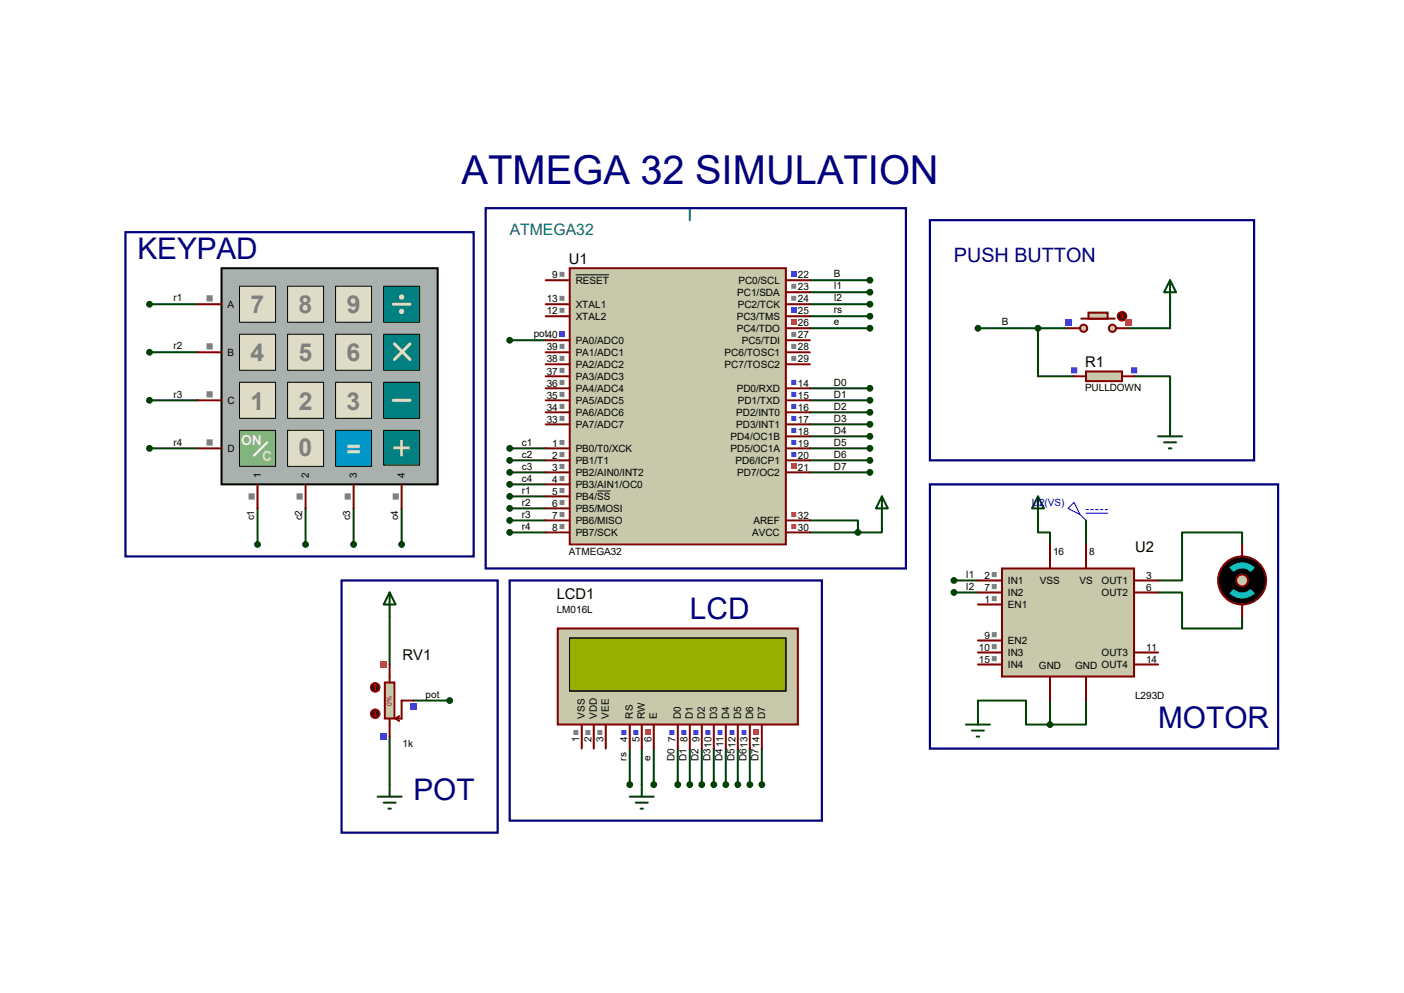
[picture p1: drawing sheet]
<svg xmlns="http://www.w3.org/2000/svg" width="297mm" height="210mm" viewBox="0 0 297 210" stroke-linecap="round" stroke-linejoin="round" font-family="sans-serif">
<g fill="none" stroke="#004000" stroke-width=".42">
<path d="M171.3 59.3h12.7M31.6 64.3h10.2M31.6 74.5h10.2M107.8 72h7.6M171.3 69.4h12.7M171.3 61.8h12.7M171.3 64.3h12.7M171.3 66.9h12.7M206.9 69.4h19M219.6 69.4v10.2h7.6M239.9 79.6h7.6v10.1M247.5 64.3v5.1h-8.9"/>
<path d="M31.6 84.7h10.2M31.6 94.8h10.2M107.8 94.8h7.6M107.8 97.4h7.6M107.8 99.9h7.6M171.3 82.1h12.7M171.3 84.7h12.7M171.3 87.2h12.7M171.3 89.7h12.7M171.3 92.3h12.7M171.3 94.8h12.7M171.3 97.4h12.7"/>
<path d="M171.3 99.9h12.7M54.5 107.5v7.6M64.6 107.5v7.6M74.8 107.5v7.6M85 107.5v7.6M107.8 102.4h7.6M107.8 105h7.6M107.8 107.5h7.6M107.8 110.1h7.6M107.8 112.6h7.6M171.3 110.1h10.2v2.5M171.3 112.6h10.2"/>
<path d="M186.6 110.1v2.5h-5.1M219.6 110.1v2.5h2.5v2.5M229.7 110.1v5M262.8 115.1v-2.5h-12.7v10.2h-5.1M82.4 130.4v10.1M201.8 122.8h5.1M201.8 125.3h5.1M245 125.3h5.1v7.6h12.7v-2.5M82.4 155.8v10.1M87.5 148.2h7.6M133.2 158.3v7.6M135.8 158.3v7.6"/>
<path d="M138.3 158.3v7.6M143.4 158.3v7.6M145.9 158.3v7.6M148.5 158.3v7.6M151 158.3v7.6M153.5 158.3v7.6M156.1 158.3v7.6M158.6 158.3v7.6M161.2 158.3v7.6M206.9 150.7v-2.5h10.1v5h5.1M222.1 148.2v5M229.7 148.2v5h-7.6"/>
</g>
<path d="M120.5 56.7h45.7v58.4h-45.7z" fill="#c8c8aa" stroke="#800000" stroke-width=".42"/>
<g fill="none" stroke="#800000" stroke-width=".42">
<path d="M115.4 59.3h5.1M166.2 59.3h5.1M115.4 66.9h5.1M115.4 64.3h5.1M115.4 72h5.1M115.4 74.5h5.1M115.4 77h5.1M115.4 79.6h5.1M166.2 66.9h5.1M166.2 64.3h5.1M166.2 61.8h5.1M166.2 69.4h5.1"/>
<path d="M166.2 72h5.1M166.2 74.5h5.1M166.2 77h5.1M115.4 94.8h5.1M115.4 97.4h5.1M115.4 99.9h5.1M115.4 82.1h5.1M115.4 84.7h5.1M115.4 87.2h5.1M115.4 89.7h5.1M166.2 94.8h5.1M166.2 97.4h5.1"/>
<path d="M166.2 99.9h5.1M166.2 82.1h5.1M166.2 84.7h5.1M166.2 87.2h5.1M166.2 89.7h5.1M166.2 92.3h5.1M115.4 102.4h5.1M115.4 105h5.1M115.4 107.5h5.1M115.4 110.1h5.1M115.4 112.6h5.1M166.2 110.1h5.1"/>
<path d="M166.2 112.6h5.1"/>
</g>
<path d="M121.8 58.1h7M126.4 103.8h2.8" fill="none" stroke="#000" stroke-width=".21"/>
<path d="M118.4 93h1v1.1h-1zM118.4 95.6h1v1h-1zM118.4 98.1h1v1.1h-1zM118.4 100.7h1v1h-1zM118.4 103.2h1v1.1h-1zM118.4 105.7h1v1.1h-1zM118.4 108.3h1v1h-1zM118.4 110.8h1v1.1h-1zM118.4 57.5h1v1h-1zM118.4 65.1h1v1.1h-1zM118.4 62.6h1v1h-1z" fill-rule="evenodd" fill="#808080"/>
<path d="M167.4 80.3h1v1.1h-1zM167.4 82.9h1v1h-1zM167.4 85.4h1v1.1h-1zM167.4 88h1v1h-1zM167.4 90.5h1v1.1h-1zM167.4 93h1v1.1h-1zM167.4 95.6h1v1h-1z" fill-rule="evenodd" fill="#4040ff"/>
<path d="M167.4 98.1h1v1.1h-1z" fill="#ff4040"/>
<path d="M167.4 57.5h1v1h-1z" fill="#4040ff"/>
<path d="M167.4 60h1v1.1h-1zM167.4 62.6h1v1h-1z" fill-rule="evenodd" fill="#808080"/>
<path d="M167.4 65.1h1v1.1h-1z" fill="#4040ff"/>
<path d="M167.4 67.6h1v1.1h-1z" fill="#ff4040"/>
<path d="M167.4 70.2h1v1h-1zM167.4 72.7h1v1.1h-1zM167.4 75.3h1v1h-1zM118.4 88h1v1h-1zM118.4 85.4h1v1.1h-1zM118.4 82.9h1v1h-1zM118.4 80.3h1v1.1h-1zM118.4 77.8h1v1.1h-1zM118.4 75.3h1v1h-1zM118.4 72.7h1v1.1h-1z" fill-rule="evenodd" fill="#808080"/>
<path d="M118.4 70.2h1v1h-1z" fill="#4040ff"/>
<path d="M167.4 108.3h1v1h-1zM167.4 110.8h1v1.1h-1z" fill-rule="evenodd" fill="#ff4040"/>
<path d="M229.7 78.6h7.7v2h-7.7z" fill="#c8c8aa" stroke="#800000" stroke-width=".42"/>
<path d="M227.2 79.6h2.5M237.4 79.6h2.5" fill="none" stroke="#800000" stroke-width=".42"/>
<path d="M226.6 77.7h1.3v1.3h-1.3zM239.3 77.7h1.3v1.3h-1.3z" fill-rule="evenodd" fill="#4040ff"/>
<g fill="#c8c8aa" stroke="#800000" stroke-width=".42">
<circle cx="235.3" cy="69.4" r=".76"/>
<circle cx="229.2" cy="69.4" r=".76"/>
</g>
<path d="M228.7 67.4h7.1" fill="none" stroke="#800000" stroke-width=".42"/>
<path d="M230.3 66.1h4v1.3h-4z" fill="#c8c8aa" stroke="#800000" stroke-width=".42"/>
<path d="M225.9 69.4h2.6M236.1 69.4h2.5" fill="none" stroke="#800000" stroke-width=".42"/>
<circle cx="237.4" cy="66.9" r="1.02" fill="#400000" stroke="#f00" stroke-width=".21"/>
<path d="M237.1 67.1l.3 .3M237.4 66.4v1M237.4 66.4l-.3 .2M237.4 66.4l.2 .2M237.6 67.1l-.2 .3" fill="none" stroke="#f00" stroke-width=".21"/>
<path d="M225.3 67.5h1.3v1.3h-1.3z" fill="#4040ff"/>
<path d="M238 67.5h1.3v1.3h-1.3z" fill="#ff4040"/>
<path d="M247.5 59.3l1.3 2.5h-2.5zM247.5 59.3v5M245 92.3h5.1M246.3 93.6h2.5M247.3 94.8h.5M247.5 89.7v2.6" fill="none" stroke="#004000" stroke-width=".42"/>
<path d="M212 120.2h27.9v22.9h-27.9z" fill="#c8c8aa" stroke="#800000" stroke-width=".42"/>
<g fill="none" stroke="#800000" stroke-width=".42">
<path d="M222.1 115.1v5.1M229.7 115.1v5.1M206.9 122.8h5.1M206.9 125.3h5.1M206.9 138h5.1M206.9 127.8h5.1M206.9 135.5h5.1M239.9 122.8h5.1M239.9 125.3h5.1M239.9 138h5.1M206.9 140.5h5.1M222.1 143.1v5.1"/>
<path d="M229.7 143.1v5.1M239.9 140.5h5.1"/>
</g>
<path d="M209.8 121h1.1v1h-1.1zM209.8 123.5h1.1v1.1h-1.1zM209.8 136.2h1.1v1.1h-1.1zM209.8 138.8h1.1v1h-1.1zM209.8 126.1h1.1v1h-1.1zM209.8 133.7h1.1v1h-1.1z" fill-rule="evenodd" fill="#808080"/>
<g fill="#004000" stroke="#004000" stroke-width=".42">
<circle cx="219.6" cy="69.4" r=".51"/>
<circle cx="206.9" cy="69.4" r=".51"/>
<circle cx="184" cy="59.3" r=".51"/>
</g>
<path d="M145.9 44v2.6" fill="none" stroke="#008080" stroke-width=".42"/>
<circle cx="262.8" cy="122.8" r="5.1" fill="#000" stroke="#800000" stroke-width=".42"/>
<circle cx="262.8" cy="122.8" r="1.27" fill="#c8c8aa" stroke="#800000" stroke-width=".42"/>
<path d="M260.1 120.1l.9 .9a2.46 2.46 0 0 0 0 3.5l-.9 1a3.9 3.9 0 0 1 0-5.4zM265.5 120.1a3.9 3.9 0 0 1 0 5.4l-1-1a2.46 2.46 0 0 0 0-3.5z" fill="#000" stroke="#000" stroke-width=".38"/>
<g fill="#00c0c0">
<path d="M260.1 120.1a3.9 3.9 0 0 1 5.4 0l-1 .9a2.46 2.46 0 0 0-3.5 0z"/>
<path d="M260.1 125.5l.9-1a2.46 2.46 0 0 0 3.5 0l1 1a3.9 3.9 0 0 1-5.4 0z"/>
</g>
<path d="M262.8 115.1v2.6M262.8 127.8v2.6" fill="none" stroke="#800000" stroke-width=".42"/>
<g fill="#004000" stroke="#004000" stroke-width=".42">
<circle cx="201.8" cy="122.8" r=".51"/>
<circle cx="201.8" cy="125.3" r=".51"/>
<circle cx="184" cy="61.8" r=".51"/>
<circle cx="184" cy="64.3" r=".51"/>
<circle cx="222.1" cy="153.2" r=".51"/>
<circle cx="184" cy="66.9" r=".51"/>
<circle cx="184" cy="69.4" r=".51"/>
<circle cx="184" cy="82.1" r=".51"/>
<circle cx="184" cy="84.7" r=".51"/>
<circle cx="184" cy="87.2" r=".51"/>
<circle cx="184" cy="89.7" r=".51"/>
<circle cx="184" cy="92.3" r=".51"/>
<circle cx="184" cy="94.8" r=".51"/>
<circle cx="184" cy="97.4" r=".51"/>
<circle cx="184" cy="99.9" r=".51"/>
</g>
<path d="M219.6 105l1.3 2.5h-2.6zM219.6 105v5.1M204.3 153.2h5.1M205.6 154.5h2.6M206.6 155.8h.5M206.9 150.7v2.5" fill="none" stroke="#004000" stroke-width=".42"/>
<path d="M225.9 107.5l1.3-1.2 1.3 2.5zM228.5 108.8l1.2 1.3M229.7 107.8h.6M229.7 108.5h4.6M230.8 107.8h.5M231.8 107.8h.5M232.8 107.8h.5M233.8 107.8h.5" fill="none" stroke="#0000c0" stroke-width=".21"/>
<path d="M118 132.9h50.8v20.3h-50.8z" fill="#c8c8aa" stroke="#800000" stroke-width=".42"/>
<path d="M120.5 135h45.7v11.1h-45.7z" fill="#324600" stroke="#000" stroke-width=".25"/>
<path d="M120.5 135h45.7v11.1h-45.7z" fill="#96af00" stroke="#000" stroke-width=".25"/>
<g fill="none" stroke="#800000" stroke-width=".42">
<path d="M123.1 153.2v5.1M125.6 153.2v5.1M128.1 153.2v5.1M133.2 153.2v5.1M135.8 153.2v5.1M138.3 153.2v5.1M143.4 153.2v5.1M145.9 153.2v5.1M148.5 153.2v5.1M151 153.2v5.1M153.5 153.2v5.1M156.1 153.2v5.1"/>
<path d="M158.6 153.2v5.1M161.2 153.2v5.1"/>
</g>
<path d="M159.4 154.4h1v1h-1z" fill="#ff4040"/>
<path d="M156.8 154.4h1.1v1h-1.1zM154.3 154.4h1.1v1h-1.1zM151.8 154.4h1v1h-1zM149.2 154.4h1.1v1h-1.1zM146.7 154.4h1v1h-1zM144.1 154.4h1.1v1h-1.1zM141.6 154.4h1.1v1h-1.1z" fill-rule="evenodd" fill="#4040ff"/>
<path d="M136.5 154.4h1.1v1h-1.1z" fill="#ff4040"/>
<path d="M134 154.4h1v1h-1zM131.4 154.4h1.1v1h-1.1z" fill-rule="evenodd" fill="#4040ff"/>
<path d="M121.3 154.4h1v1h-1zM123.8 154.4h1.1v1h-1.1zM126.4 154.4h1v1h-1z" fill-rule="evenodd" fill="#808080"/>
<g fill="#004000" stroke="#004000" stroke-width=".42">
<circle cx="133.2" cy="165.9" r=".51"/>
<circle cx="143.4" cy="165.9" r=".51"/>
<circle cx="145.9" cy="165.9" r=".51"/>
<circle cx="148.5" cy="165.9" r=".51"/>
<circle cx="151" cy="165.9" r=".51"/>
<circle cx="153.5" cy="165.9" r=".51"/>
<circle cx="156.1" cy="165.9" r=".51"/>
<circle cx="158.6" cy="165.9" r=".51"/>
<circle cx="161.2" cy="165.9" r=".51"/>
<circle cx="138.3" cy="165.9" r=".51"/>
<circle cx="107.8" cy="94.8" r=".51"/>
<circle cx="107.8" cy="97.4" r=".51"/>
<circle cx="107.8" cy="99.9" r=".51"/>
<circle cx="107.8" cy="102.4" r=".51"/>
<circle cx="107.8" cy="105" r=".51"/>
<circle cx="107.8" cy="107.5" r=".51"/>
<circle cx="107.8" cy="110.1" r=".51"/>
<circle cx="107.8" cy="112.6" r=".51"/>
</g>
<path d="M133.2 168.5h5.1M134.5 169.8h2.5M135.5 171h.5M135.8 165.9v2.6" fill="none" stroke="#004000" stroke-width=".42"/>
<path d="M102.7 44h88.9v76.2h-88.9zM196.7 46.6h68.6v50.8h-68.6zM196.7 102.4h73.7v55.9h-73.7zM107.8 122.8h66.1v50.8h-66.1z" fill="none" stroke="#000080" stroke-width=".47"/>
<path d="M46.9 56.7h45.7v45.7h-45.7z" fill="#a9b1af" stroke="#000" stroke-width=".42"/>
<path d="M50.7 60.6h7.6v7.6h-7.6z" fill="#dedcc7"/>
<path d="M50.7 60.5h7.6v7.7h-7.6z" fill="none" stroke="#000" stroke-width=".21"/>
<path d="M60.9 60.6h7.6v7.6h-7.6z" fill="#dedcc7"/>
<path d="M60.8 60.5h7.7v7.7h-7.7z" fill="none" stroke="#000" stroke-width=".21"/>
<path d="M71 60.6h7.6v7.6h-7.6z" fill="#dedcc7"/>
<path d="M71 60.5h7.6v7.7h-7.6z" fill="none" stroke="#000" stroke-width=".21"/>
<path d="M81.2 60.6h7.6v7.6h-7.6z" fill="#008080"/>
<path d="M81.2 60.5h7.6v7.7h-7.6z" fill="none" stroke="#000" stroke-width=".21"/>
<path d="M50.7 70.7h7.6v7.6h-7.6z" fill="#dedcc7"/>
<path d="M50.7 70.7h7.6v7.6h-7.6z" fill="none" stroke="#000" stroke-width=".21"/>
<path d="M60.9 70.7h7.6v7.6h-7.6z" fill="#dedcc7"/>
<path d="M60.8 70.7h7.7v7.6h-7.7z" fill="none" stroke="#000" stroke-width=".21"/>
<path d="M71 70.7h7.6v7.6h-7.6z" fill="#dedcc7"/>
<path d="M71 70.7h7.6v7.6h-7.6z" fill="none" stroke="#000" stroke-width=".21"/>
<path d="M81.2 70.7h7.6v7.6h-7.6z" fill="#008080"/>
<path d="M81.2 70.7h7.6v7.6h-7.6z" fill="none" stroke="#000" stroke-width=".21"/>
<path d="M50.7 80.9h7.6v7.6h-7.6z" fill="#dedcc7"/>
<path d="M50.7 80.9h7.6v7.6h-7.6z" fill="none" stroke="#000" stroke-width=".21"/>
<path d="M60.9 80.9h7.6v7.6h-7.6z" fill="#dedcc7"/>
<path d="M60.8 80.9h7.7v7.6h-7.7z" fill="none" stroke="#000" stroke-width=".21"/>
<path d="M71 80.9h7.6v7.6h-7.6z" fill="#dedcc7"/>
<path d="M71 80.9h7.6v7.6h-7.6z" fill="none" stroke="#000" stroke-width=".21"/>
<path d="M71 91.1h7.6v7.5h-7.6z" fill="#0197c9"/>
<path d="M71 91h7.6v7.6h-7.6z" fill="none" stroke="#000" stroke-width=".21"/>
<path d="M81.2 80.9h7.6v7.6h-7.6z" fill="#008080"/>
<path d="M81.2 80.9h7.6v7.6h-7.6z" fill="none" stroke="#000" stroke-width=".21"/>
<path d="M83.2 64.3h3.5M86.7 72.7l-3.3 3.3M83.2 84.7h3.5" fill="none" stroke="#dedcc7" stroke-width=".64"/>
<g fill="#c8c8aa" stroke="#dedcc7" stroke-width=".64">
<circle cx="85" cy="62.8" r=".25"/>
<circle cx="85" cy="65.9" r=".25"/>
</g>
<path d="M81.2 91.1h7.6v7.3h-7.6z" fill="#008080"/>
<path d="M81.2 91h7.6v7.4h-7.6z" fill="none" stroke="#000" stroke-width=".21"/>
<path d="M83.4 72.7l3.3 3.3" fill="none" stroke="#dedcc7" stroke-width=".64"/>
<path d="M50.7 91.1h7.6v7.5h-7.6z" fill="#81b57d"/>
<path d="M50.7 91h7.6v7.6h-7.6z" fill="none" stroke="#000" stroke-width=".21"/>
<path d="M56.5 93.6l-2.8 2.8" fill="none" stroke="#fafbdb" stroke-width=".47"/>
<path d="M60.9 91.1h7.6v7.5h-7.6z" fill="#dedcc7"/>
<path d="M60.8 91h7.7v7.6h-7.7z" fill="none" stroke="#000" stroke-width=".21"/>
<path d="M41.8 64.3h5.1M41.8 74.5h5.1M41.8 84.7h5.1M41.8 94.8h5.1M54.5 102.4v5.1M64.6 102.4v5.1M74.8 102.4v5.1M85 102.4v5.1" fill="none" stroke="#800000" stroke-width=".42"/>
<path d="M43.7 62.4h1.3v1.4h-1.3zM43.7 72.6h1.3v1.3h-1.3zM43.7 82.8h1.3v1.3h-1.3zM43.7 92.9h1.3v1.3h-1.3zM52.6 104.4h1.3v1.3h-1.3zM62.7 104.4h1.4v1.3h-1.4zM83.1 104.4h1.3v1.3h-1.3zM72.9 104.4h1.3v1.3h-1.3z" fill-rule="evenodd" fill="#808080"/>
<path d="M26.5 49.1h73.7v68.6h-73.7z" fill="none" stroke="#000080" stroke-width=".47"/>
<g fill="#004000" stroke="#004000" stroke-width=".42">
<circle cx="31.6" cy="64.3" r=".51"/>
<circle cx="31.6" cy="74.5" r=".51"/>
<circle cx="31.6" cy="84.7" r=".51"/>
<circle cx="31.6" cy="94.8" r=".51"/>
<circle cx="54.5" cy="115.1" r=".51"/>
<circle cx="64.6" cy="115.1" r=".51"/>
<circle cx="74.8" cy="115.1" r=".51"/>
<circle cx="85" cy="115.1" r=".51"/>
<circle cx="107.8" cy="72" r=".51"/>
</g>
<path d="M81.4 144.4h2v7.6h-2z" fill="#c8c8aa" stroke="#800000" stroke-width=".42"/>
<path d="M82.4 140.5v3.9M82.4 152v3.8M83.7 152l.8 .5M84.5 151.5l-.8 .5M87.5 148.2h-2.5v3.8h-1.3" fill="none" stroke="#800000" stroke-width=".42"/>
<circle cx="79.4" cy="145.4" r="1.02" fill="#400000" stroke="#f00" stroke-width=".21"/>
<path d="M79.4 144.9l-.3 .2M79.4 144.9l.2 .2M79.4 144.9v1" fill="none" stroke="#f00" stroke-width=".21"/>
<circle cx="79.4" cy="151" r="1.02" fill="#400000" stroke="#f00" stroke-width=".21"/>
<path d="M79.1 151.2l.3 .3M79.4 150.5v1M79.6 151.2l-.2 .3" fill="none" stroke="#f00" stroke-width=".21"/>
<path d="M80.5 155.2h1.3v1.3h-1.3z" fill="#4040ff"/>
<path d="M80.5 139.9h1.3v1.3h-1.3z" fill="#ff4040"/>
<path d="M86.9 148.8h1.3v1.3h-1.3z" fill="#4040ff"/>
<path d="M186.6 105l1.2 2.5h-2.5zM186.6 105v5.1M82.4 125.3l1.3 2.5h-2.5zM82.4 125.3v5.1M79.9 168.5h5.1M81.2 169.8h2.5M82.2 171h.5M82.4 165.9v2.6" fill="none" stroke="#004000" stroke-width=".42"/>
<g fill="#004000" stroke="#004000" stroke-width=".42">
<circle cx="95.1" cy="148.2" r=".51"/>
<circle cx="181.5" cy="112.6" r=".51"/>
</g>
<path d="M72.3 122.8h33v53.3h-33z" fill="none" stroke="#000080" stroke-width=".47"/>
<text font-size="8.4" fill="#000080" x="97.7" y="38.9">ATMEGA 32 SIMULATION</text>
<text font-size="7.4" x="82.8" y="97.4">+</text>
<g font-size="6.3" fill="#000080">
<text x="29.1" y="54.8">KEYPAD</text>
<text x="145.9" y="131">LCD</text>
<text x="245" y="153.9">MOTOR</text>
<text x="87.5" y="169.1">POT</text>
</g>
<g font-size="5.2" fill="#808080">
<text x="53" y="66.3">7</text>
<text x="63.2" y="66.3">8</text>
<text x="73.3" y="66.3">9</text>
<text x="53" y="76.5">4</text>
<text x="63.2" y="76.5">5</text>
<text x="73.3" y="76.5">6</text>
<text x="53" y="86.6">1</text>
<text x="63.2" y="86.6">2</text>
<text x="73.3" y="86.6">3</text>
<text x="63.1" y="96.4">0</text>
</g>
<text font-size="5.2" fill="#dedcc7" x="73.3" y="96.8">=</text>
<text font-size="4.2" fill="#000080" x="201.8" y="55.5">PUSH BUTTON</text>
<text font-size="3.3" fill="#008080" x="107.8" y="49.6">ATMEGA32</text>
<g font-size="3.1">
<text x="120.3" y="55.8">U1</text>
<text x="229.5" y="77.7">R1</text>
<text x="240.1" y="116.8">U2</text>
<text x="117.8" y="126.7">LCD1</text>
<text x="85.2" y="139.7">RV1</text>
</g>
<text font-size="2.9" fill="#fafbdb" x="51" y="94.1">ON</text>
<text font-size="2.9" fill="#eff2c4" x="55.5" y="97.4">C</text>
<g font-size="2.1">
<text x="116.8" y="58.9">9</text>
<text x="168.8" y="58.9">22</text>
<text x="176.4" y="58.7">B</text>
<text x="36.7" y="63.8">r1</text>
<text x="48.1" y="65.1">A</text>
<text x="115.7" y="64">13</text>
<text x="121.8" y="60">RESET</text>
<text x="121.8" y="65.1">XTAL1</text>
<text x="156" y="62.6">PC1/SDA</text>
<text x="156.1" y="65.1">PC2/TCK</text>
<text x="156.2" y="60">PC0/SCL</text>
<text x="168.8" y="61.4">23</text>
<text x="168.8" y="64">24</text>
<text x="176.4" y="61.2">I1</text>
<text x="176.4" y="63.8">I2</text>
<text x="112.9" y="71.4">pot40</text>
<text x="115.7" y="66.5">12</text>
<text x="121.8" y="67.6">XTAL2</text>
<text x="155.9" y="67.6">PC3/TMS</text>
<text x="155.9" y="70.2">PC4/TDO</text>
<text x="168.8" y="66.5">25</text>
<text x="168.8" y="69">26</text>
<text x="168.8" y="71.6">27</text>
<text x="176.4" y="66.3">rs</text>
<text x="176.4" y="68.8">e</text>
<text x="212" y="68.8">B</text>
<text x="36.7" y="73.9">r2</text>
<text x="48.1" y="75.3">B</text>
<text x="115.7" y="76.7">38</text>
<text x="115.7" y="74.1">39</text>
<text x="121.8" y="77.8">PA2/ADC2</text>
<text x="121.8" y="75.3">PA1/ADC1</text>
<text x="121.8" y="72.7">PA0/ADC0</text>
<text x="153.3" y="75.3">PC6/TOSC1</text>
<text x="153.3" y="77.8">PC7/TOSC2</text>
<text x="156.9" y="72.7">PC5/TDI</text>
<text x="168.8" y="74.1">28</text>
<text x="168.8" y="76.7">29</text>
<text x="115.7" y="81.7">36</text>
<text x="115.7" y="79.2">37</text>
<text x="121.8" y="82.9">PA4/ADC4</text>
<text x="121.8" y="80.3">PA3/ADC3</text>
<text x="155.9" y="82.9">PD0/RXD</text>
<text x="168.8" y="81.7">14</text>
<text x="176.4" y="81.5">D0</text>
<text x="229.5" y="82.8">PULLDOWN</text>
<text x="36.7" y="84.1">r3</text>
<text x="48.1" y="85.4">C</text>
<text x="115.7" y="89.4">33</text>
<text x="115.7" y="86.8">34</text>
<text x="115.7" y="84.3">35</text>
<text x="121.8" y="88">PA6/ADC6</text>
<text x="121.8" y="85.4">PA5/ADC5</text>
<text x="155.7" y="88">PD2/INT0</text>
<text x="156.1" y="85.4">PD1/TXD</text>
<text x="168.8" y="84.3">15</text>
<text x="168.8" y="86.8">16</text>
<text x="168.8" y="89.4">17</text>
<text x="176.4" y="84.1">D1</text>
<text x="176.4" y="86.6">D2</text>
<text x="176.4" y="89.2">D3</text>
<text x="36.7" y="94.2">r4</text>
<text x="48.1" y="95.6">D</text>
<text x="110.4" y="94.2">c1</text>
<text x="116.8" y="94.4">1</text>
<text x="121.8" y="95.6">PB0/T0/XCK</text>
<text x="121.8" y="90.5">PA7/ADC7</text>
<text x="154.6" y="93">PD4/OC1B</text>
<text x="154.6" y="95.6">PD5/OC1A</text>
<text x="155.7" y="90.5">PD3/INT1</text>
<text x="168.8" y="91.9">18</text>
<text x="168.8" y="94.4">19</text>
<text x="176.4" y="91.7">D4</text>
<text x="176.4" y="94.2">D5</text>
<text x="55.2" y="101.2" transform="rotate(-90 55.2 101.2)">1</text>
<text x="65.3" y="101.2" transform="rotate(-90 65.3 101.2)">2</text>
<text x="75.5" y="101.2" transform="rotate(-90 75.5 101.2)">3</text>
<text x="85.6" y="101.2" transform="rotate(-90 85.6 101.2)">4</text>
<text x="110.4" y="96.8">c2</text>
<text x="110.4" y="99.3">c3</text>
<text x="110.4" y="101.9">c4</text>
<text x="116.8" y="97">2</text>
<text x="116.8" y="99.5">3</text>
<text x="121.8" y="98.1">PB1/T1</text>
<text x="121.8" y="100.7">PB2/AIN0/INT2</text>
<text x="155.6" y="98.1">PD6/ICP1</text>
<text x="156" y="100.7">PD7/OC2</text>
<text x="168.8" y="97">20</text>
<text x="168.8" y="99.5">21</text>
<text x="176.4" y="96.8">D6</text>
<text x="176.4" y="99.3">D7</text>
<text x="110.4" y="104.4">r1</text>
<text x="110.4" y="106.9">r2</text>
<text x="116.8" y="102.1">4</text>
<text x="116.8" y="104.6">5</text>
<text x="116.8" y="107.1">6</text>
<text x="121.8" y="103.2">PB3/AIN1/OC0</text>
<text x="121.8" y="105.7">PB4/SS</text>
<text x="53.8" y="110.1" transform="rotate(-90 53.8 110.1)">c1</text>
<text x="63.9" y="110.1" transform="rotate(-90 63.9 110.1)">c2</text>
<text x="74.1" y="110.1" transform="rotate(-90 74.1 110.1)">c3</text>
<text x="84.2" y="110.1" transform="rotate(-90 84.2 110.1)">c4</text>
<text x="110.4" y="109.5">r3</text>
<text x="110.4" y="112">r4</text>
<text x="116.8" y="109.7">7</text>
<text x="116.8" y="112.2">8</text>
<text x="121.8" y="108.3">PB5/MOSI</text>
<text x="121.8" y="110.8">PB6/MISO</text>
<text x="121.8" y="113.4">PB7/SCK</text>
<text x="159.1" y="113.4">AVCC</text>
<text x="159.4" y="110.8">AREF</text>
<text x="168.8" y="109.7">32</text>
<text x="168.8" y="112.2">30</text>
<text x="120.3" y="117.3">ATMEGA32</text>
<text x="222.8" y="117.3">16</text>
<text x="230.4" y="117.3">8</text>
<text x="204.3" y="122.2">I1</text>
<text x="204.3" y="124.7">I2</text>
<text x="208.2" y="122.4">2</text>
<text x="208.2" y="124.9">7</text>
<text x="213.2" y="123.5">IN1</text>
<text x="220" y="123.4">VSS</text>
<text x="228.3" y="123.4">VS</text>
<text x="233" y="123.5">OUT1</text>
<text x="242.4" y="122.4">3</text>
<text x="242.4" y="124.9">6</text>
<text x="117.8" y="129.6">LM016L</text>
<text x="208.2" y="127.5">1</text>
<text x="213.2" y="126.1">IN2</text>
<text x="213.2" y="128.6">EN1</text>
<text x="233" y="126.1">OUT2</text>
<text x="207.1" y="137.6">10</text>
<text x="208.2" y="135.1">9</text>
<text x="213.2" y="136.2">EN2</text>
<text x="242.4" y="137.6">11</text>
<text x="207.1" y="140.2">15</text>
<text x="213.2" y="138.8">IN3</text>
<text x="213.2" y="141.3">IN4</text>
<text x="219.8" y="141.4">GND</text>
<text x="227.4" y="141.4">GND OUT4</text>
<text x="233" y="138.8">OUT3</text>
<text x="242.4" y="140.2">14</text>
<text x="90" y="147.6">pot</text>
<text x="240.1" y="147.8">L293D</text>
<text x="123.7" y="152" transform="rotate(-90 123.7 152)">VSS</text>
<text x="126.3" y="152" transform="rotate(-90 126.3 152)">VDD</text>
<text x="128.8" y="152" transform="rotate(-90 128.8 152)">VEE</text>
<text x="133.9" y="152" transform="rotate(-90 133.9 152)">RS</text>
<text x="136.4" y="152" transform="rotate(-90 136.4 152)">RW</text>
<text x="139" y="152" transform="rotate(-90 139 152)">E</text>
<text x="144.1" y="152" transform="rotate(-90 144.1 152)">D0</text>
<text x="146.6" y="152" transform="rotate(-90 146.6 152)">D1</text>
<text x="149.1" y="152" transform="rotate(-90 149.1 152)">D2</text>
<text x="151.7" y="152" transform="rotate(-90 151.7 152)">D3</text>
<text x="154.2" y="152" transform="rotate(-90 154.2 152)">D4</text>
<text x="156.8" y="152" transform="rotate(-90 156.8 152)">D5</text>
<text x="159.3" y="152" transform="rotate(-90 159.3 152)">D6</text>
<text x="161.8" y="152" transform="rotate(-90 161.8 152)">D7</text>
<text x="85.2" y="157.9">1k</text>
<text x="122.6" y="157" transform="rotate(-90 122.6 157)">1</text>
<text x="125.1" y="157" transform="rotate(-90 125.1 157)">2</text>
<text x="127.6" y="157" transform="rotate(-90 127.6 157)">3</text>
<text x="132.5" y="160.9" transform="rotate(-90 132.5 160.9)">rs</text>
<text x="132.7" y="157" transform="rotate(-90 132.7 157)">4</text>
<text x="135.3" y="157" transform="rotate(-90 135.3 157)">5</text>
<text x="137.6" y="160.9" transform="rotate(-90 137.6 160.9)">e</text>
<text x="137.8" y="157" transform="rotate(-90 137.8 157)">6</text>
<text x="142.7" y="160.9" transform="rotate(-90 142.7 160.9)">D0</text>
<text x="142.9" y="157" transform="rotate(-90 142.9 157)">7</text>
<text x="145.2" y="160.9" transform="rotate(-90 145.2 160.9)">D1</text>
<text x="145.4" y="157" transform="rotate(-90 145.4 157)">8</text>
<text x="147.7" y="160.9" transform="rotate(-90 147.7 160.9)">D2</text>
<text x="148" y="157" transform="rotate(-90 148 157)">9</text>
<text x="150.3" y="160.9" transform="rotate(-90 150.3 160.9)">D310</text>
<text x="152.8" y="160.9" transform="rotate(-90 152.8 160.9)">D411</text>
<text x="155.4" y="160.9" transform="rotate(-90 155.4 160.9)">D512</text>
<text x="157.9" y="160.9" transform="rotate(-90 157.9 160.9)">D613</text>
<text x="160.4" y="160.9" transform="rotate(-90 160.4 160.9)">D714</text>
</g>
<text font-size="2.1" fill="#0000c0" x="218.3" y="107">U2(VS)</text>
<text font-size="1.4" fill="#c00000" x="82.9" y="149.2" transform="rotate(-90 82.9 149.2)">0%</text>
</svg>
